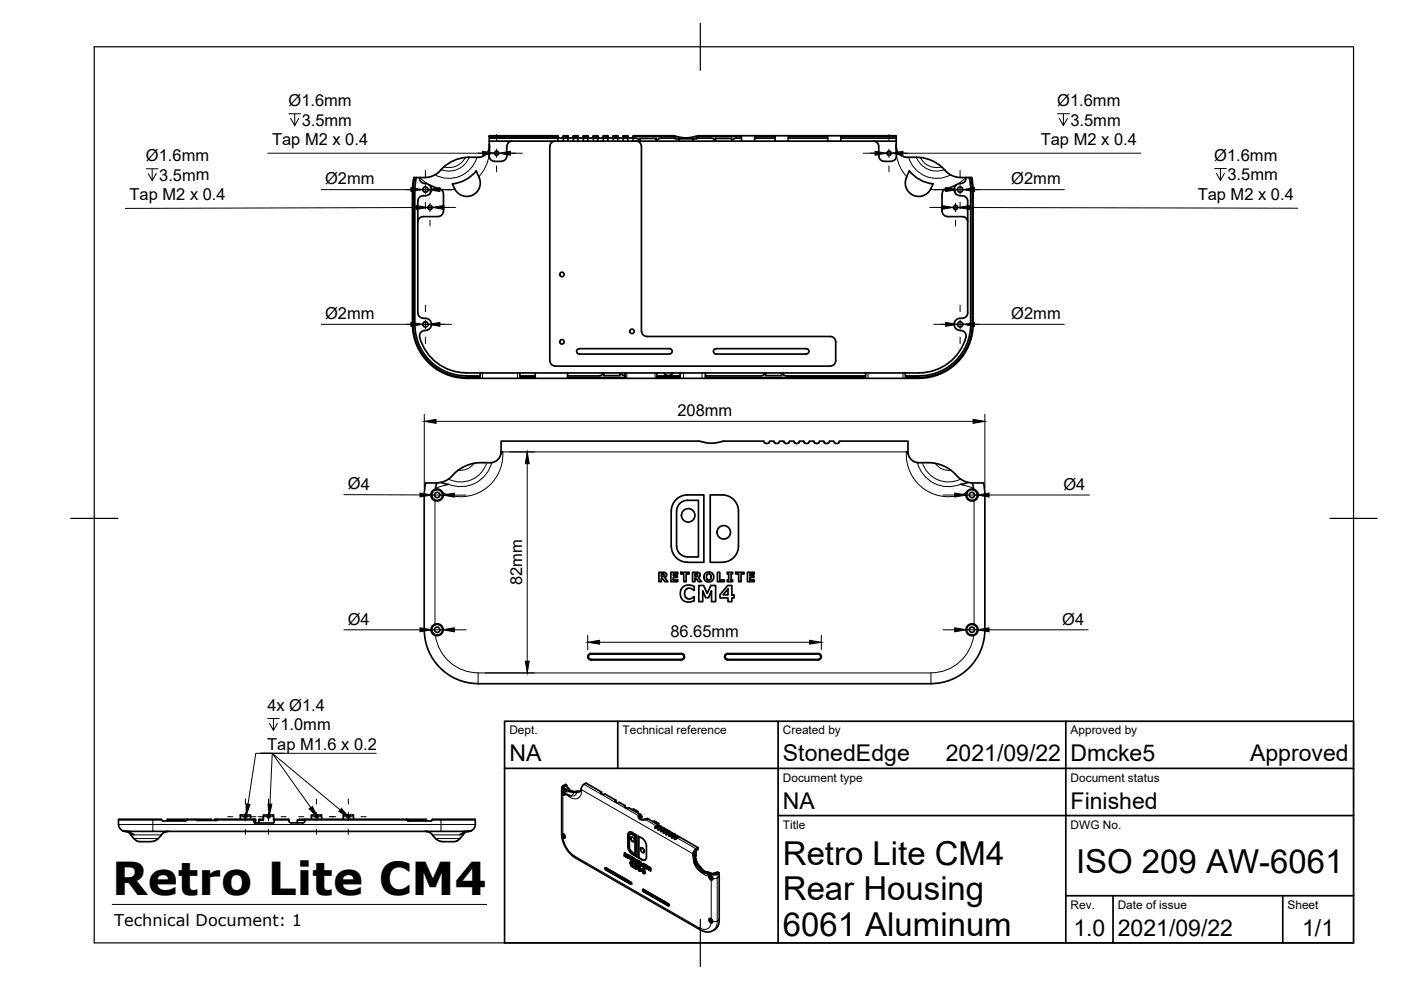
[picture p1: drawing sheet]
<svg xmlns="http://www.w3.org/2000/svg" width="297mm" height="210mm" viewBox="0 0 297 210" stroke-linecap="round" stroke-linejoin="round" font-family="sans-serif">
<!-- layer: Visible -->
<g fill="none" stroke="#000" stroke-width=".36">
<path d="M87.7 37.6h1.2M87.8 37.6l-.3 2.6M87.9 37.6l-.3 2.6M88.3 37.6l-.3 2.6M89 37.6a1.36 1.36 0 0 0 1.6 1.4 1.33 1.33 0 0 1 .8 1.7 1.33 1.33 0 0 1-1.7 .8 1.13 1.13 0 0 0-1.1 1.1M91 39.2l2.2 .8M94.1 35.4l-1.3 1.3-.9 .5-1.3 .4h-1.7M99.4 33.4h-.2a7.7 7.7 0 0 0-5.1 2M99.5 33.3h-.1M100.9 36.2l.7 1.4M101 36.2a7.4 7.4 0 0 1-5.1 2.8l.2 .5a3 3 0 0 0 5.1 1.1 2.85 2.85 0 0 0 .4-3M103.7 32.9a1.13 1.13 0 0 0 1.1 1.3"/>
<path d="M103.7 29.9h40.2M103.7 28.9h14.6v.4h-14.6zM103.7 28.9v-.1h14.6l.1 .3 .4 .2 .5-.1 .1-.3M103.7 29.3v2.2l-.2 .6-.5 .7-1.3 .6h-2.2M103.7 30.6v2.3M104.8 34.2h1.5M108.6 29.9a1.16 1.16 0 0 0-1.2 1.2v2a1.13 1.13 0 0 1-1.1 1.1M116.6 31.1v45.4M117.7 29.9a1.13 1.13 0 0 0-1.1 1.2M118.3 29.3v.6M119.4 28.9v-.1h1l.1 .3 .4 .2 .5-.1 .2-.3M119.4 28.9h1v.4h-1z"/>
<path d="M119.4 29.3v.6M120.4 29.3v.6M121.6 28.9v-.1h.9l.2 .3 .3 .2 .4-.1 .3-.3M121.6 28.9h.9v.4h-.9zM121.6 29.3v.6M122.5 29.3v.6M123.7 28.9v-.1h1l.1 .3 .4 .2 .3-.1 .3-.3M123.7 28.9h1v.4h-1zM123.7 29.3v.6M124.7 29.3v.6M125.8 28.9v-.1h1l.1 .3 .4 .2 .3-.1 .3-.3M125.8 28.9h1v.4h-1z"/>
<path d="M125.8 29.3v.6M126.8 29.3v.6M127.9 28.9v-.1h1l.1 .3 .4 .2 .3-.1 .3-.3M127.9 28.9h1v.4h-1zM127.9 29.3v.6M128.9 29.3v.6M130 28.9v-.1h1l.1 .3 .4 .2 .5-.2 .1-.2M130 28.9h1v.4h-1zM130 29.3v.6M131 29.3v.6M132.1 28.9v-.1h1l.1 .3 .4 .2 .5-.1 .1-.3M132.1 28.9h1v.4h-1z"/>
<path d="M132.1 29.3v.6M133.1 29.3v.6M134.2 29.3a1.34 1.34 0 0 1 1.5 .6M134.2 28.9h8.6M134.2 28.9v1M134.9 29.9a1.13 1.13 0 0 1 1.1 1.2v39.1a1.18 1.18 0 0 0 1.1 1.1h38.9a1.13 1.13 0 0 1 1.2 1.2M135.7 29.9v-.5h3.4v.5M139.1 29.9a1.13 1.13 0 0 1 1-.6h3.1l-.6-.5 2.5 .4h1.1l2-.4-.5 .5h3a1.13 1.13 0 0 1 1 .6M142.6 28.8h-8.4v.1M143.1 29.3l.1 .1M143.2 29.4h.7M143.9 29.4h3.1v.5h-3.1z"/>
<path d="M147 29.9h43M147.7 29.4h-.7M147.7 29.3l-4.5 .1M148 28.9h9.2M148.2 28.8h11.8M151.7 29.9v-.5h3.4v.5M155.1 29.9a1.13 1.13 0 0 1 1-.6h1.1v.6M157.2 28.9v.4M157.2 28.8v.1M160 29.3h4.3M160 28.9h4.3v.4M160 28.9v1"/>
<path d="M160 28.8h4.3M160 28.8v.1M164.3 28.8h2.9M164.3 28.8v.1M164.3 29.3v.6M167.1 29.9v-.6h8.4v.6M167.2 28.8h11.1M167.2 28.8v.1M167.2 28.9h8.3v.4M167.2 28.9v.4M175.5 28.8v.1M178.3 29.3h11.7"/>
<path d="M178.3 29.3v.6M178.3 29.3v-.4h11.7v.4M178.3 28.8h11.7v.1M178.3 28.8v.1M185.2 29.9a1.13 1.13 0 0 1 1.1 1.2v2a1.13 1.13 0 0 0 1.2 1.1M187.5 34.2h1.4M190 29.9l.1 1.7 .3 .8 .5 .5 1.2 .5h2.2M190 29.3v.6M190 30.6l.1 2.3M190 32.9a1.13 1.13 0 0 1-1.1 1.3M192.8 36.2a7.4 7.4 0 0 0 5 2.8l-.2 .5a2.92 2.92 0 0 1-4.1 1.9 2.92 2.92 0 0 1-1.1-4.4l.4-.8M194.3 33.3h.1"/>
<path d="M194.3 33.4h.3a8.7 8.7 0 0 1 5.1 2.1l.6 .6M200.3 36.1l.6 .6 1.2 .7 1.2 .2h1.5M202.8 39.2l-1.7 .7a1.36 1.36 0 0 0-1.4 1.2M203.6 38.9a1.28 1.28 0 0 0-1.3 1.3 1.28 1.28 0 0 0 1.3 1.3M204.8 37.6h1.2l.3 2.6M204.8 37.6a1.17 1.17 0 0 1-1.2 1.3M205.5 37.6l.3 2.6M205.8 37.6l.3 2.6M87.4 40.2l.1 28.6a11.5 11.5 0 0 0 11.4 11.4h21.4M87.6 40.2v28.6a11.3 11.3 0 0 0 11.3 11.2h2.8v-.3h-2.8M87.9 40.2v28.6M88.6 42.6v23.8"/>
<path d="M93.2 40a1.13 1.13 0 0 1 .8 1.1v3.7a1.13 1.13 0 0 1-1.1 1.1h-3.2a1.13 1.13 0 0 0-1.1 1.2M199.7 41.1v3.7M199.7 44.8a1.13 1.13 0 0 0 1.2 1.1h3.1a1.13 1.13 0 0 1 1.2 1.2M203.6 41.5a1.24 1.24 0 0 1 1.6 1.1M205.2 42.6v23.7a1.27 1.27 0 0 1-1.6 1.2M205.8 40.2v28.6a10.9 10.9 0 0 1-10.9 10.9M206.1 40.2v28.6a11.3 11.3 0 0 1-11.2 11.2h-2.9v-.3h2.9M206.3 40.2v28.6a11.4 11.4 0 0 1-11.4 11.4h-2.9M88 68.8a10.9 10.9 0 0 0 10.9 10.9M88.6 66.3a1.26 1.26 0 0 0 1.6 1.2 1.33 1.33 0 0 1 1.3 1.5 1.33 1.33 0 0 1-1.7 1.1l-.4 .2-.4 .4a2.03 2.03 0 0 0 .3 1.9 10.3 10.3 0 0 0 9.6 6.5M98.9 79.1h21.4M101.8 79.1l-.1 .6"/>
<path d="M110.2 79.1l.1 .6M113.5 79.1v.6M116.6 76.5a1.13 1.13 0 0 0 1.1 1.1M117.7 77.6h58.3M122.3 74.2l.5-.3h19.2a.56 .56 0 0 1 .5 .6 .56 .56 0 0 1-.5 .5h-19.2a.56 .56 0 0 1-.5-.8zM128 79.1h3.4v.5h-3.4zM128 79.1h-7.7v.6h6.7M128 79.1a1.13 1.13 0 0 1-1 .6M131.4 79.1h1.1v.5M131.5 79.1l.4 .4 .6 .1M132.4 79.6l.1 .4h-12.2v-.3M132.5 79.1h17.1"/>
<path d="M139.3 79.7h4.9v.3h-4.9zM139.3 79.1v.6M140.7 79.1a1.13 1.13 0 0 0 2 0M144.2 79.1v.6M149.6 79.7v.3h33.9v-.3h-16.7M151.3 74.2l.5-.3h19.2a.57 .57 0 0 1 .5 .6 .57 .57 0 0 1-.6 .6l-19.1-.1a.56 .56 0 0 1-.5-.8zM162.3 79.1h3.4v.5h-3.4zM162.3 79.1h-12.7v.6h11.7M162.3 79.1a1.13 1.13 0 0 1-1 .6M166.8 79.7a1.13 1.13 0 0 1-1-.6h17.7v.6M177.2 72.5v4a1.13 1.13 0 0 1-1.1 1.1M183.5 79.1h8.4"/>
<path d="M194.9 79.1h-3l.1 .6M203.6 70.1a1.14 1.14 0 0 1 1.2 1.4 10.3 10.3 0 0 1-9.9 7.6M203.6 67.5a1.28 1.28 0 0 0-1.3 1.3 1.28 1.28 0 0 0 1.3 1.3M100.5 98.2a8.4 8.4 0 0 0-3.9 1.9l-1.1 1.2-.9 .6-1 .3-1 .2M101.7 80l.1 .2M106.2 95.8l-.1 .7-.3 .7-1 .7-.6 .2-3.7 .1M106.6 95.8h-.4v-2.3h42.1l2.2 .5 1.3-.1 1.6-.4h8.6l.1 .3 .4 .2 .5-.1 .2-.4h.9l.1 .4 .4 .1 .5-.1 .2-.4h.9l.1 .4 .5 .1 .5-.1 .1-.4h.9l.2 .4 .4 .1 .5-.2 .1-.3h1l.1 .4 .4 .1 .5-.2 .1-.3h1v.3l.5 .2 .5-.1 .1-.4h1v.3l.5 .2 .5-.1 .1-.4h1l.1 .4 .4 .1 .5-.1 .1-.4h14.6v2.3M110.3 80v.2M113.5 80h-3.2v-.3h3.2v.5M120.3 80v.2h12.2M132.5 80.2h6.8M132.5 80.2h.1"/>
<path d="M132.6 80v.2M139.3 80v.2M144.2 80v.2h-4.9M144.2 80.2h5.4M149.6 80.2h42.4M149.6 80v.2M183.5 80v.2M192 80v.2M192.2 95.8h.3M192.5 95.8l.3 1.2 .5 .6 .6 .3 .7 .2 3.7 .1M198.3 98.2a7.7 7.7 0 0 1 3.8 1.9l1.6 1.5 1.8 .7a.57 .57 0 0 1 .7 .1 .57 .57 0 0 1 .1 .7l.1 .5M90.2 102.4h2.3"/>
<path d="M90.3 102.4l-.4 2.6 .1 28.5a11.4 11.4 0 0 0 11.4 11.4M92.3 103.7l.8 .1 .6 .5a1.27 1.27 0 0 1-.1 1.6 1.27 1.27 0 0 1-1.6 .1l-.4-.3-.2-.9 .3-.6 .6-.5M92.5 103.8l.6 .1 .4 .2a1.15 1.15 0 0 1 .1 1.6 1.15 1.15 0 0 1-1.6 .2l-.4-.5-.1-.6 .3-.6 .6-.3M92.5 103.8l-.1 .1M92.6 102.4h-.1M92.6 102.4l-.3 1.2M93.5 102.3l1.6 .4M142.3 115.8a3.4 3.4 0 0 0 3.4 3.4M143.4 108.4v7.4M143.5 115.8a2.28 2.28 0 0 0 2.2 2.3M145.7 104.9h3.5v14.3h-3.5M145.7 106.1h2.4v12h-2.4"/>
<path d="M145.7 104.9a3.4 3.4 0 0 0-3.4 3.5v7.4M145.7 106.1a2.28 2.28 0 0 0-2.2 2.3M156.6 115.8a3.5 3.5 0 0 1-3.5 3.4h-2.5v-14.3a6.1 6.1 0 0 1 4.5 .6 3.4 3.4 0 0 1 1.5 2.9v7.4M205.1 104.2l.9-.5h.4l.5 .3 .5 .8-.1 .6-.4 .5a1.29 1.29 0 0 1-1.6 .1 1.29 1.29 0 0 1-.4-1.6zM205.3 102.3l-1.7 .4M206.2 102.4h.1M206.3 102.4h2.2M206.4 103.9l.5 .3 .3 .6-.2 .8-.5 .4M206.4 103.9l-.6-.1-.5 .3a1.13 1.13 0 0 0-.2 1.4 1.13 1.13 0 0 0 1.4 .5M208.5 102.4l.3 2.5v28.6a11.4 11.4 0 0 1-11.4 11.4l-96 .1M92.3 134.7a1.24 1.24 0 0 0 1.5-.8 1.24 1.24 0 0 0-.7-1.5 1.24 1.24 0 0 0-1.6 .6l-.1 .9 .4 .6 .5 .2M92.4 134.6a1.13 1.13 0 0 0 1.4-.8 1.13 1.13 0 0 0-.8-1.4 1.13 1.13 0 0 0-1.4 .8l.1 .9 .6 .5"/>
<path d="M124.8 138.8l.5-.2 19.2-.1a.69 .69 0 0 1 .6 .7 .69 .69 0 0 1-.6 .7h-19.2a.69 .69 0 0 1-.6-.4 .69 .69 0 0 1 .1-.7zM125.3 139.8h19.1M125.3 139.8a.56 .56 0 0 1-.5-.6 .56 .56 0 0 1 .5-.5h19.2a.56 .56 0 0 1 .5 .5 .56 .56 0 0 1-.5 .6M139.7 121.3h1.1l.4 .3 .1 .5-.4 .4 .7 .8h-.6l-.6-.7h-.2v.7h-.5zM140.2 121.7h.5v.4l-.5 .2zM142.2 121.3h1.5v.4h-1v.4h.9v.3h-.9v.6h1v.3h-1.5zM144.3 121.3h1.8v.4h-.6v1.6h-.5v-1.6h-.7zM144.8 124.4l.9-.3h.9l.6 .2v.9l-.8-.5h-.6l-.5 .4-.2 .7 .2 .8 .6 .4 .7-.1 .6-.4v.9l-1.4 .2-.6-.1-.6-.4-.3-.5-.1-.8 .1-.7zM146.8 121.3h1.2l.3 .2 .1 .6-.3 .4 .6 .8h-.6l-.5-.7h-.3v.7h-.5zM147.3 121.7h.5l.1 .4-.6 .2zM148.2 124.1h1l.7 1.7 .8-1.7h1v3.5h-.8v-2.3l-.7 1.4h-.6l-.6-1.4v2.3h-.8zM149.9 121.8l.4-.1 .4 .3 .1 .6-.3 .4h-.5l-.2-.3z"/>
<path d="M152.1 121.3h.5v1.7h1v.3h-1.5zM153.8 138.8l.5-.2 19.2-.1a.69 .69 0 0 1 .6 .7 .69 .69 0 0 1-.6 .7h-19.2a.69 .69 0 0 1-.6-.4 .69 .69 0 0 1 .1-.7zM154.2 121.3h1.1v.4h-.3v1.3h.3v.3h-1.1v-.3h.3v-1.3h-.3zM154.3 124.1h.9v2h.4v.7h-.4v.8h-.9v-.8h-1.6v-.7zM154.3 139.8h19.1M154.3 139.8a.56 .56 0 0 1-.5-.6 .56 .56 0 0 1 .5-.5h19.1a.56 .56 0 0 1 .6 .5 .56 .56 0 0 1-.5 .6M154.3 124.9v1.2h-1zM156 121.3h1.8v.4h-.7v1.6h-.5v-1.6h-.6zM158.5 121.3h1.4v.4h-.9v.4h.8v.3h-.8v.6h.9v.3h-1.4zM205.1 132.7a1.31 1.31 0 0 1 1.8-.2l.4 .7 .1 .4-.2 .5-.4 .5a1.29 1.29 0 0 1-1.6-.3 1.29 1.29 0 0 1-.1-1.6zM206.5 132.5a1.13 1.13 0 0 0-1.6 1 1.13 1.13 0 0 0 1.5 1.1M206.5 132.5l.6 .5 .1 .7-.2 .6-.6 .3"/>
<path d="M25.1 173.8a1.89 1.89 0 0 0 1 2.3M25.1 173.8h9.1M26 176.2l.6 .1zM26.6 176.3h.1M26.6 176.3h72.7M26.6 176.3l.8 .2 1.2 1.5 .4 .3 .5 .1h2.5l.8-.1 .7-.4 1-1.2 .9-.4M26.8 176.3h.8M27.4 176.5l1 .5M34.2 173.8h-9.1M35.5 173.9h4.1M35.7 176.2l-.2 .1M39.7 173.8h2"/>
<path d="M39.7 173.8l-.4 .3h-4.7l-.4-.3M39.7 173.7v.1M41.7 173.8l-6.2-.1v.4M41.7 173.8v.1h4.4v-.1M41.7 173.9h3.1M41.7 173.7h3.1v.2M45.5 173.9v-.2h8.7v.2M46.1 173.9h-.6M46.1 173.7l7.7 .1M50.9 173.7v-.9h2.2v.9M53.8 173.9h.4v.6M53.8 174.2l.3 .3h3.8l.2-.3"/>
<path d="M53.8 173.8v.5M53.8 173.7v.1M55.8 173.7h-.9v.2M58 173.7h3.2l-3.1 .1M58.1 173.7v.1M58.1 173.9l-.1-1.1h-2.2v1.1h-.9v.6M58.1 173.8v.5M61.2 173.8v.2M63 173.9h1.7M63 173.9v.6M64.7 173.7a.55 .55 0 0 1-.5 .8h-2.5l-.4-.3v-.2M64.7 173.8h21.5"/>
<path d="M66 173.7v-.9h2.2v.9M72.8 173.7v-.9h2.2v.9M86.2 173.7l.1 .1M86.2 173.7h-22.7v.2M86.2 173.7h4.2v.2M86.3 173.9h4.1v.2M90.2 176.2l.3 .1M90.4 176.3h.1M91.7 173.8h9.1a1.86 1.86 0 0 1-.9 2.3M91.7 173.8h9.1M91.7 173.8l-.4 .3h-4.7l-.3-.3M98.3 176.3h.8"/>
<path d="M98.5 176.5l-1 .5M99.3 176.3l-.8 .2-1.3 1.6-.8 .3h-2.5l-.8-.1-.7-.5-1-1.2-.9-.3M99.3 176.3l.6-.1zM119.2 166.9l-.1 10.5 .4 1.3 .4 .9 1.1 1.5 .8 .7 26.9 15.5 1.2 .3 1.1-.2a2.31 2.31 0 0 0 1.5-2.4l-.1-10M119.3 176.8a.45 .45 0 0 1 .5 .3 .45 .45 0 0 1-.3 .6l-.3-.4v-.4l.1-.1M119.4 176.8l-.2 .1 .1 .4 .4 .3 .1-.2-.2-.2-.1-.4M119.4 167.7v-.4l.2 .2-.1 .3M119.4 176.8h.1M119.4 167.7l-.2 .2 .2 .5 .3 .1 .1-.2-.3-.4 .6 .5 1 .4M119.4 167.7l.1 .1M119.4 167.7l-.3 .2 .2 .6M119.4 167.7h.1"/>
<path d="M119.5 167.8l.9-.1 1 .3h.8M119.6 177l.2 .2M119.8 168.2h.1M119.8 167.7l-.3 .1M119.8 168.2l-.1 .4-.3-.2M119.8 167.6l.6-.1 1 .3M119.8 167.6v.1M119.9 167.4l.1 .2M120 166.4l-.2-.1-.6 .5v.3l.3 .2M120 166.4l.1 .1M120 166.4v.1M120.1 166.5l-.7 .5 .5 .4-.1 .3"/>
<path d="M120.2 166.5l.3 .6M120.5 167.1h.1M120.5 167.1l.3 .5M121.4 167.8h.1M123.1 167.7l-1.7 .1M123.2 167.4l-.3 .4-.8 .2M123.2 167.4h.1M123.2 167.4l.1-.3a1.57 1.57 0 0 1 .9-1.1l3.3 1.9v.2M127.4 168.1v.2M127.5 167.9l-.1 .1a.55 .55 0 0 0 .9 .3l2.2 1.4M130.5 169.9v.1M130.5 169.7h.1"/>
<path d="M130.5 169.7l-.1 .1a.55 .55 0 0 0 .9 .3M130.6 169.8h-.1M130.6 169.7v.1M131.3 170.1l1.2 .7M132.5 171v.2M132.5 170.8v.2M132.5 170.8l-.1 .1a.55 .55 0 0 0 .9 .4l2.6 1.4 .2 .5M133.1 177.1v2.3l.2 .8a2.86 2.86 0 0 0 1.7 1.4M133.4 176.5l-.2 .6M133.4 177.3v2.3M133.4 179.6l.2 .6 .5 .5M133.6 176.9h.1"/>
<path d="M133.7 176.8l.4 .1-.5-.1-.2 .4M133.8 177.5l.1-.1a.61 .61 0 0 1 .5 .4 .61 .61 0 0 1-.1 .7 .72 .72 0 0 1-.5-1zM133.9 177.4a.65 .65 0 0 0 .5 1M134 171.7l.3-.2 .9 .6M134.1 176.5l.9 .6v4.5M134.1 176.9l.6 .4v3.8v-3.8M134.1 176.5l-.7-.1-.3 .7M134.1 176.9l.6 .4M134.5 171.8l.3 .1-.2 .1zM135 172.2l.2-.1-.1 .2M135.4 177.3a2.33 2.33 0 0 1 1.7 2l-.1 2.8-.5 .3-1.1-.5zM135.4 177.3v4.6l.7 .4"/>
<path d="M135.5 173.4l.4-.5-.4 .4 .3 .4M135.8 172.7l-.5 .3 .1 .5 .5 .3h.9M135.9 179.9l.1-.1a.61 .61 0 0 1 .5 .4 .61 .61 0 0 1-.1 .6 .72 .72 0 0 1-.5-.9zM135.9 179.8a.62 .62 0 0 1 .6 .3 .62 .62 0 0 1 0 .7M136.1 173.3l-.3 .2M136.1 173.1l-.3 .2 .3 .4h.4l.4-.1M136.9 173.6l.2 .1M137.1 173.7h.1M137.2 173.6l2.5 1.3-.1 .4M137.2 173.6h.1M137.3 173.6l-.5 .2M138.4 174.2l.3-.2 .9 .6"/>
<path d="M138.9 174.3l.3 .1-.2 .1zM139.4 174.7l.2-.1-.1 .2M139.4 175.3l-.4 .3M139.5 175.3l.4-.2 .3 .1-.7 .4M139.5 175.3l-.5 .3-.1-.1v-.2M139.5 175.7v.3l.3-.2M139.6 174.9l-.7 .4M140 175.7l-.4 .3M140.1 175.7l.4-.3 .3 .1-.5 .3M140.1 175.6l-.2 .2M140.2 175.2l-.1 .4M140.3 175.8l-.3 .4 .3 .1 .1-.1"/>
<path d="M140.4 176.2l.7-.5 .3 .2-.7 .4M140.6 176l-.5 .3M140.7 176.3l-.1 .3h.2l.9-.5 .2 .1-.4 .3M140.8 175.5l-.1 .4M141.2 176.3l-.5 .3M141.4 175.9l-.1 .4M141.5 176.5l-.3 .2v.2l.6-.3M141.8 176.7l-.5 .3M141.8 176.6l.4-.2 .3 .2-.4 .2M141.9 176.2v.4M142.1 176.8l-.3 .4h.4M142.2 177.2l.6-.5 .3 .2-.7 .4 .1 .3 .9-.5 .3 .1-.7 .4"/>
<path d="M142.4 177l-.5 .3M142.5 176.6v.3M142.9 177.3l-.4 .3M143.1 176.9v.4M143.5 177.7l-.5 .3M143.6 177.7l.4-.3 4 2.3a1.53 1.53 0 0 0-1.1 1.3M143.6 177.6l-.4 .4-.2-.1v-.2M143.7 177.2l-.1 .4M148 179.7v.4l-.4 .2v.2M128.5 184l.1 .3 5.3 3.1M128.5 184.4l5.3 3 .1-.1M128.5 184l-.2 .1 .2 .3"/>
<path d="M131.3 185.7l-.2 .1M131.6 186l.2-.1-.1 .2M132.3 186.2l-.2 .1M132.3 186.2l-.1 .2M132.4 180.8l.4 .3v.3l.1 .4-.4-.5v.2l-.1-.1zM132.4 180.8v.6l.1 .1M132.5 181.3l.4 .4M132.5 181l.2 .2zM132.6 181l-.1 .2h.2M132.8 181.3v.1M133.1 181.2l.4 .2v.2l-.3-.2 .3 .3-.3-.1v.2l.3 .3-.4-.3zM133.1 181.2v.6l.4 .3"/>
<path d="M133.2 181.4l.3 .1M133.2 181.6l.3 .2M133.7 181.5l.5 .3v.1l-.2-.1v.6l-.1-.1v-.5zM133.7 181.5l.2 .3v.5h.1M133.7 187l.2 .5-5.5-3.1-.1-.4 5.4 3M133.7 182.7l.3-.1 .5 .3v.3l-.4-.3-.2 .2 .1 .4 .5 .1v.3l-.4-.1-.3-.4zM133.8 182.6l-.1 .3 .1 .6 .7 .4M134 182.9h.2l.3 .3M134 181.8l.2 .1M134.1 181.1l.9 .5M134.1 180.7l.6 .4M134.4 181.9l.4 .3-.1 .3 .2 .4-.4-.5v.2h-.1z"/>
<path d="M134.4 182.6h.1M134.4 181.9v.7M134.5 182.1l.1 .3M134.5 182.1l.1 .3v-.2M134.5 182.1l.1 .1M134.5 182.4l.4 .5M134.7 183l.3 .2 .2 .7 .2-.5 .3 .2v1.1l-.2-.2v-.7l-.2 .4-.3-.7v.7l-.3-.1zM134.7 183v1.1l.3 .1M134.8 182.5h-.1M135 183.5l.1 .6 .2 .1M135 182.6l.1 .4 .4 .2M135.1 182.5l.4 .1v.6l-.4-.3z"/>
<path d="M135.1 182.4l-.1 .2M135.2 182.6l.2 .1v.3l-.2-.1zM135.2 182.6l.2 .1v.3M135.4 183h.1M135.4 183.4l-.2 .5M135.5 183.8v.7l.2 .2M135.8 182.8l.2 .1v.5l.2 .2-.4-.2zM135.8 182.8v.6l.4 .2M136 184.4l.4-.4 .3 .1v.7l.1 .1-.1 .3-.3-.1v-.2l-.4-.3zM136.1 182.2l.7 .1M136.2 184.5l.2-.3v.5zM136.3 188.6l5.4 3 .1 .5-5.4-3.1z"/>
<path d="M136.4 183.1l.3 .2v.6l-.3-.2zM136.4 183.6l.3 .3M136.4 183.1l.1 .6M136.4 184l-.4 .4v.2l.4 .3v.2l.3 .1M136.4 188.6l.2 .3 5.3 3.1h-.2M136.4 184.2v.5M136.5 189l5.2 3M136.5 189l-.1-.4 5.3 3-.2 .1M136.6 183.3l.1 .1M136.7 185l.1 .1M136.9 183.4l.5 .3v.1l-.2-.1v.5zM136.9 183.5l.2 .1v.5l.1 .1"/>
<path d="M136.9 183.4v.1M137.2 183.7l.2 .1M137.6 183.8l.4 .2h-.3l.2 .2v.2l-.2-.2v.2l.3 .3-.4-.3zM137.6 183.8v.6l.4 .2M137.7 184l.3 .1M137.7 184.2l.2 .1M140.8 191.1l-.2 .1M141 191.4h.2l-.1 .1M141.8 191.7l-.1 .1M146.9 181v.1M146.9 181.1l.3 1.8 1.8 2 1.7 .4M147.1 182.7l.5 1.1 .6 .7 1.3 .7"/>
<path d="M147.5 182.8l.1 .2M147.5 182.8h.1M147.6 182l.4 1.3M147.6 180.5l-.4 .3 .4 1.3-.1 .7M147.6 180.5v.8M147.6 181.3l-.2 .3M147.7 183l1.5 1.6M148.9 184.4l.4 .3M149.2 184.6l2.1 .7 .7-.4 .4 .1-.7 .4-1-.1M149.7 185.2h.6M150.7 185.7l.1 .4 .3 .2M150.7 185.7h-.2a.5 .5 0 0 0 .3 .8"/>
<path d="M150.7 185.6h.1M150.7 185.3l.1 .4M150.7 185.7l.1 .1M150.7 185.7h-.3a.62 .62 0 0 0 .5 .9l.2-.3M150.8 185.8l.3 .5M150.8 195.6l-.5-.5 .2-.4 .6 .6-.1 .2-.2 .1M150.8 194.9l.3 .4-.1 .2-.2 .1-.3-.3-.1-.4 .3-.1 .1 .4 .3 .2M150.8 185.8l.3 .3M151 186.1v.3l-.2 .1M151.4 185.1l-.3 .2M151.5 185.1h.2M152.4 185.1l.1 .8"/>
<circle cx="105.3" cy="32.5" r=".46"/>
<circle cx="188.5" cy="32.5" r=".46"/>
<circle cx="90.2" cy="40.2" r=".56"/>
<circle cx="91.2" cy="44" r=".46"/>
<circle cx="119.1" cy="58.2" r=".48"/>
<circle cx="202.6" cy="44" r=".46"/>
<circle cx="203.6" cy="40.2" r=".56"/>
<circle cx="90.2" cy="68.8" r=".56"/>
<circle cx="119.1" cy="72.5" r=".48"/>
<circle cx="134" cy="70.3" r=".48"/>
<circle cx="203.6" cy="68.8" r=".56"/>
<circle cx="92.7" cy="104.9" r=".56"/>
<circle cx="145.9" cy="109.3" r="1.43"/>
<circle cx="153.4" cy="112.9" r="1.43"/>
<circle cx="206.1" cy="104.9" r=".56"/>
<circle cx="92.7" cy="133.5" r=".56"/>
<circle cx="150.3" cy="122.3" r="1.06"/>
<circle cx="206.1" cy="133.5" r=".56"/>
<circle cx="52.1" cy="173.1" r=".26"/>
<circle cx="56.9" cy="173.1" r=".26"/>
<circle cx="67.1" cy="173.1" r=".26"/>
<circle cx="73.9" cy="173.1" r=".26"/>
</g>
<!-- layer: Visible Narrow -->
<g fill="none" stroke="#000" stroke-width=".21">
<path d="M89 37.6l1.7 1.4M98.7 33.4a3.9 3.9 0 0 1-4.6 2M99.5 33.3a4.6 4.6 0 0 1-6 2.7M101.1 33.3a6.2 6.2 0 0 1-8.9 3.8M103.7 32.9l-.3 1.4-.6 1.4-1.3 1.8M190.1 32.9l.6 2.1 .6 1.3 .9 1.2M192.6 33.3a6.2 6.2 0 0 0 9 3.8M194.3 33.3a4.6 4.6 0 0 0 5.9 2.7M195.1 33.4a3.9 3.9 0 0 0 4.6 2M204.8 37.6l-1.7 1.4M87.4 40.2h.2M93.2 40l1.6 .2h1.7"/>
<path d="M200.6 40l-1.6 .2h-1.7M206.1 40.2h.2M87.4 68.8h.2M102.3 79.1v1.1M109.7 79.1v1.1M132.9 79.1v1.1M138.9 79.1v1.1M144.9 79.1v1.1M148.8 79.1v1.1M184 79.1v1.1M191.5 79.1v1.1M206.1 68.8h.2"/>
<path d="M98.9 80v.2M100.5 98.2a3.4 3.4 0 0 1-3.3 1.5M103.2 98.1a5.8 5.8 0 0 1-8.1 3.5M104.3 98.1a6.8 6.8 0 0 1-9.2 4.6M106.2 96.4l.4-.6h85.6l.4 .6M106.6 95.8a8.9 8.9 0 0 1-12.7 8.7h-.2M192.2 95.8a9 9 0 0 0 12.8 8.7M194.5 98.1a7 7 0 0 0 9.3 4.7l2.6 .8M194.9 80v.2M195.5 98.1a5.8 5.8 0 0 0 8.2 3.5M198.3 98.2a3.4 3.4 0 0 0 3.3 1.5M89.9 105h1.6"/>
<path d="M92.3 106v26.5M92.3 103.7l.1 .2M92.3 103.6v.1M92.4 103.6l.1 .2M95.1 102.7l-2.8 .9M206.4 103.6l-.2 .2M206.4 103.6v.3M206.5 106v26.5M207.2 105h1.6M89.9 133.5h1.6M92.3 134.7a9.1 9.1 0 0 0 9.1 8M92.3 134.6v.1"/>
<path d="M125.3 138.6v.1M125.3 139.8v.1M144.4 138.6v.1M144.4 139.8v.1M154.3 138.6v.1M154.3 139.8v.1M173.4 138.6v.1M173.4 139.8v.1M206.4 134.6a9 9 0 0 1-9 8.1M207.2 133.5h1.6M101.4 145v-2.3h96v2.3M25.1 174.8h7.3v1.5"/>
<path d="M26.6 176.3l1 .2 .8 .5h5.8M28.4 177.8h5.2M32.4 173.7v1.1h61.1v-1.1M35.4 176.3h.1M55.2 173.7v.2M92.3 177.8h5.2M99.3 176.3l-1 .2-.8 .5h-5.8M100.8 174.8h-7.3v1.5M119.1 176.8l.1 .2M119.1 167.7l.1 .2M119.2 177h.1M119.4 167.6v.1"/>
<path d="M119.4 167.7h.1M119.4 177.5a5.4 5.4 0 0 0 2.5 4l26.4 15.2M119.4 168.4v8.4M119.6 167.2l-.2 .1M119.8 167.7a.65 .65 0 0 0 .9 .1M119.9 167.5v.1M119.9 167.4l.6-.3-.6 .4M121.4 167.8l-.3 .1M121.7 168a.92 .92 0 0 1-1.5 .4M122.3 167.9a1.01 1.01 0 0 1-1.2 .9M122.6 167.8l-.5 .2M123.3 167.4l-.1 .2"/>
<path d="M123.3 167.4l23.6 13.6M123.3 167.4a1.58 1.58 0 0 1-.7 1.8 1.58 1.58 0 0 1-2-.3l-.8-.7M123.8 166.3l11.6 6.6M134.1 176.9h.1M136.8 173.8l2.4 1.3M138.9 175.3v.3M139.5 175.3l.3 .2M139.5 175.7v.3M140.1 175.7l.2 .1M140.1 176v.3M140.7 176l.2 .1M140.7 176.3v.3"/>
<path d="M141.2 176.3l.3 .2M141.3 176.6v.3M141.8 176.6l.3 .2M141.9 177v.3M142.4 177l.3 .1M142.4 177.3v.3M143 177.3l.3 .2M143 177.7v.3M143.6 177.7l4 2.3M121.9 181.5l.2 .4M128.4 184h.1M128.6 184.3l-.2 .1"/>
<path d="M133.9 187.3l-.2 .2M134.1 181.1h.1M134.6 182.2h.1M136.1 182.3h.1M136.4 188.6h.1M136.6 188.9l-.2 .1M141.9 191.9l-.2 .2M146.9 181l.1 .3M146.9 181l.2 1.6M147.2 180.9l-.3 .2M147.5 182.8l-.2 .2M147.5 182.8h.1"/>
<path d="M147.5 182.3l.4 .9M147.6 182.2l-.4 .2M147.6 181.3l-.3 .2M147.6 183.3l.4 .6 .5 .4M148.2 184.5l.4 .4a2.87 2.87 0 0 0 1.8 .9M148.3 196.7l.2 .4M148.7 184.8l.7 .2M149.2 184.6l-.3 .2M149.6 185.2l.9 .3 .3 .3M150.3 185.8h.1M150.8 195.6a1.5 1.5 0 0 1-.9 1.4 1.5 1.5 0 0 1-1.6-.3M150.8 195.6h.1"/>
<path d="M150.8 186.5v8.4M150.9 185.2l-.2 .1M151.1 186.2v.1M152 185.3l.1 .9M152.1 186.2v9.1M152.1 195.3a2.32 2.32 0 0 1-1 2M152.1 186.2l-1 .1M152.1 195.3l-.5 .1-.5-.1M152.5 185.9l-.4 .3M152.5 195l-.4 .3"/>
</g>
<!-- layer: Visible -->
<g fill="#000" stroke="#000" stroke-width=".21">
<circle cx="132.5" cy="79.7" r=".17"/>
<circle cx="53.8" cy="173.8" r=".17"/>
<circle cx="58.1" cy="173.8" r=".17"/>
<circle cx="119.4" cy="167" r=".17"/>
<circle cx="119.5" cy="167.7" r=".17"/>
<circle cx="135.9" cy="173" r=".17"/>
<circle cx="135.9" cy="179.8" r=".17"/>
<circle cx="132.4" cy="181.4" r=".17"/>
<circle cx="132.7" cy="181.2" r=".17"/>
<circle cx="132.8" cy="181.4" r=".17"/>
<circle cx="132.8" cy="181.6" r=".17"/>
<circle cx="133.1" cy="181.8" r=".17"/>
<circle cx="133.7" cy="183" r=".17"/>
<circle cx="133.8" cy="183.5" r=".17"/>
<circle cx="133.9" cy="182.3" r=".17"/>
<circle cx="133.9" cy="181.8" r=".17"/>
<circle cx="134" cy="181.8" r=".17"/>
<circle cx="134.2" cy="182.9" r=".17"/>
<circle cx="134.3" cy="183" r=".17"/>
<circle cx="134.3" cy="183.9" r=".17"/>
<circle cx="134.4" cy="183.2" r=".17"/>
<circle cx="134.5" cy="182.4" r=".17"/>
<circle cx="134.5" cy="182.1" r=".17"/>
<circle cx="134.6" cy="182.4" r=".17"/>
<circle cx="134.7" cy="181.1" r=".17"/>
<circle cx="134.7" cy="182.8" r=".17"/>
<circle cx="134.7" cy="184.1" r=".17"/>
<circle cx="135" cy="182.6" r=".17"/>
<circle cx="135.1" cy="184.1" r=".17"/>
<circle cx="135.2" cy="182.6" r=".17"/>
<circle cx="135.4" cy="181.9" r=".17"/>
<circle cx="135.4" cy="183" r=".17"/>
<circle cx="135.4" cy="182.7" r=".17"/>
<circle cx="135.5" cy="182.9" r=".17"/>
<circle cx="135.5" cy="184.5" r=".17"/>
<circle cx="135.5" cy="183.8" r=".17"/>
<circle cx="135.8" cy="183.4" r=".17"/>
<circle cx="136" cy="184.4" r=".17"/>
<circle cx="136" cy="184.6" r=".17"/>
<circle cx="136.4" cy="183.2" r=".17"/>
<circle cx="136.4" cy="184.2" r=".17"/>
<circle cx="136.4" cy="184.9" r=".17"/>
<circle cx="136.4" cy="184.7" r=".17"/>
<circle cx="136.4" cy="185.1" r=".17"/>
<circle cx="136.5" cy="183.3" r=".17"/>
<circle cx="136.5" cy="183.7" r=".17"/>
<circle cx="136.6" cy="183.3" r=".17"/>
<circle cx="136.7" cy="185" r=".17"/>
<circle cx="137.1" cy="184.1" r=".17"/>
<circle cx="137.2" cy="183.7" r=".17"/>
<circle cx="137.6" cy="184.4" r=".17"/>
<circle cx="150.2" cy="185.3" r=".17"/>
<circle cx="151.3" cy="185.3" r=".17"/>
</g>
<!-- layer: Visible Narrow -->
<g fill="#000" stroke="#000" stroke-width=".21">
<circle cx="26.6" cy="176.3" r=".08"/>
<circle cx="99.3" cy="176.3" r=".08"/>
<circle cx="133.1" cy="179.4" r=".08"/>
<circle cx="133.1" cy="177.1" r=".08"/>
<circle cx="132.6" cy="181" r=".08"/>
<circle cx="150.2" cy="185.4" r=".08"/>
</g>
<!-- layer: TitleBlock -->
<path d="M107 152.9h180v47h-180zM131 152.9v10M165 152.9v47M226 152.9v47M107 162.9h180M165 172.9h122M226 189.9h61M236 189.9v10M272 189.9v10" fill="none" stroke="#000" stroke-width=".36"/>
<!-- layer: Dimensions -->
<g fill="none" stroke="#000" stroke-width=".21">
<path d="M31 35.8h2.5M32.3 35.8v2.5l-.9-1.5M33.1 36.8l-.8 1.5M56.7 32.5h45.6M61.2 24.1h2.5M62.5 24.1v2.5l-.9-1.5M63.3 25.1l-.8 1.5M104.8 32.5h.9M108.2 32.5h2.5M183 32.5h2.5M188 32.5h.9M191.4 32.5h50.5"/>
<path d="M224.2 24.1h2.5M225.5 24.1v2.5l-.9-1.5M226.3 25.1l-.8 1.5M257.5 35.7h2.5M258.8 35.7v2.5l-.9-1.5M259.6 36.7l-.8 1.5M68.1 40.2h19M88.2 44l-61.6 .2M89.6 40.2h1.2M91.6 44h-.9M93.3 40.2h2.5M94.1 44h2.5"/>
<path d="M197.1 44h2.5M198 40.2h2.5M202.1 44h1M203 40.2h1.1M205.5 44l69.6 .1M206.6 40.2h19.1M68.1 68.8h19M89.6 68.8h1.2M93.3 68.8h2.5M198 68.8h2.5M203 68.8h1.1M206.6 68.8h19.1"/>
<path d="M90 87.8v15.7M92.5 89.3h113.8M108.1 95.8h5.2M111.8 98.3v41.9M208.8 87.8v15.7M72.9 104.9h16.1M91.5 105h2.3M92.4 103.9a1.13 1.13 0 0 0-.8 1 1.13 1.13 0 0 0 .7 1.1M96.3 105h2.5M199.9 105h2.5M204.9 105h2.3M209.7 105h21.3"/>
<path d="M72.9 133.5h16.1M91.5 133.5h2.3M92.3 132.5a1.13 1.13 0 0 0-.7 1.1 1.13 1.13 0 0 0 .8 1M96.3 133.5h2.5M124.6 134.7v3M127.1 136.2h44.5M174.1 134.7v3M199.9 133.5h2.5M204.9 133.5h2.3M209.7 133.5h21M102.9 142.7h10.4"/>
</g>
<g fill="#000" stroke="#000" stroke-width=".21">
<path d="M87.1 39.8l2.5 .4-2.5 .4zM90.8 40.2l2.5-.4v.8zM102.3 32.1l2.5 .4-2.5 .4zM105.7 32.5l2.5-.4v.8zM185.5 32.1l2.5 .4-2.5 .4zM188.9 32.5l2.5-.4v.8zM200.5 39.8l2.5 .4-2.5 .4zM204.1 40.2l2.5-.4v.8zM88.2 43.6l2.5 .4-2.5 .4zM91.6 44l2.5-.4v.8zM199.6 43.6l2.5 .4-2.5 .4zM203.1 44l2.4-.4v.8z"/>
<path d="M87.1 68.4l2.5 .4-2.5 .4zM90.8 68.8l2.5-.4v.8zM200.5 68.4l2.5 .4-2.5 .4zM204.1 68.8l2.5-.4v.8zM90 89.3l2.5-.4v.9zM111.8 95.8l.4 2.5h-.8zM206.3 88.9l2.5 .4-2.5 .5zM89 104.5l2.5 .5-2.5 .4zM93.8 105l2.5-.4v.8zM202.4 104.5l2.5 .5-2.5 .4zM207.2 105l2.5-.5v.9zM89 133.1l2.5 .4-2.5 .5z"/>
<path d="M93.8 133.5l2.5-.4v.9zM124.6 136.2l2.5-.4v.8zM171.6 135.8l2.5 .4-2.5 .4zM202.4 133.1l2.5 .4-2.5 .5zM207.2 133.5l2.5-.4v.9zM111.4 140.2h.8l-.4 2.5z"/>
</g>
<!-- layer: Center Lines -->
<g fill="none" stroke="#000" stroke-width=".21">
<path d="M90.2 36.1v1.4M90.2 39.3v1.8M101.3 32.5h1.3M104.4 32.5h1.8M105.3 28.5v1.3M105.3 31.6v1.8M105.3 35.2v1.2M107.9 32.5h1.3M184.5 32.5h1.3M187.6 32.5h1.8M188.5 28.5v1.3M188.5 31.6v1.8"/>
<path d="M188.5 35.2v1.2M191.2 32.5h1.2M203.6 36.1v1.4M203.6 39.3v1.8M86.1 40.2h1.4M87.2 44h1.3M89.3 40.2h1.8M90.2 42.9v1.4M90.3 44h1.8M91.2 40v1.3M91.2 43.1v1.8M91.2 46.7v1.2"/>
<path d="M92.9 40.2h1.4M93.9 44h1.2M198.6 44h1.3M199.5 40.2h1.4M201.7 44h1.8M202.6 40v1.3M202.6 43.1v1.8M202.6 46.7v1.2M202.7 40.2h1.7M203.6 42.9v1.4M205.3 44h1.2M206.2 40.2h1.4"/>
<path d="M86.1 68.8h1.4M89.3 68.8h1.8M90.2 64.7v1.4M90.2 67.9v1.8M90.2 71.5v1.3M92.9 68.8h1.4M199.5 68.8h1.4M202.7 68.8h1.7M203.6 64.7v1.4M203.6 67.9v1.8M203.6 71.5v1.3M206.2 68.8h1.4"/>
<path d="M48.3 173.2h1.1M51.1 173.2h1.8M52 169.4v1.1M52 172.3v1.7M52 175.8v1.1M53.2 173.2h1.1M54.7 173.2h1.1M56 173.2h1.8M56.9 169.4v1.1M56.9 172.3v1.7M56.9 175.8v1.1M59.6 173.2h1.1"/>
<path d="M63.4 173.2h1M66.2 173.2h1.8M67.1 169.4v1.1M67.1 172.3v1.7M67.1 175.8v1.1M69.8 173.2h1.4M73 173.2h1.7M73.9 169.4v1.1M73.9 172.3v1.7M73.9 175.8v1.1M76.5 173.2h1.1"/>
</g>
<!-- layer: Border -->
<path d="M20 9.9h267v190h-267zM148.5 4.9v10M15 109.9h10M282 109.9h10M148.5 194.9v10" fill="none" stroke="#000" stroke-width=".25"/>
<!-- layer: Annotations -->
<path d="M56.7 152.4h2.5M58 152.4v2.4l-.9-1.5M58.8 153.3l-.8 1.5M60.2 159.7h-2.5l-.5 10.8M79.8 159.7h-25.6l-1.6 10.8M65.9 171.2l-8.2-11.5h-2.5h2.5l14.4 12M23.8 191.8h79.4" fill="none" stroke="#000" stroke-width=".21"/>
<path d="M52.2 170.4l.8 .2-.8 2.4zM56.8 170.5h.8l-.5 2.5zM65.6 171.5l.6-.5 1.1 2.3zM72.4 171.4l1.6 1.9-2.1-1.2z" fill="#000" stroke="#000" stroke-width=".21"/>
<text font-size="9.6" x="23.8" y="189.7">Retro Lite CM4</text>
<g font-size="7">
<text x="166" y="183.4">Retro Lite CM4</text>
<text x="228.1" y="185.2">ISO 209 AW-6061</text>
<text x="166" y="190.9">Rear Housing</text>
<text x="166" y="198.4">6061 Aluminum</text>
</g>
<g font-size="4.9">
<text x="108" y="161.4">NA</text>
<text x="166" y="161.4">StonedEdge</text>
<text x="200.5" y="161.4">2021/09/22</text>
<text x="227" y="161.4">Dmcke5</text>
<text x="265" y="161.4">Approved</text>
<text x="166" y="171.4">NA</text>
<text x="227" y="171.4">Finished</text>
<text x="227.6" y="198.6">1.0</text>
<text x="237" y="198.4">2021/09/22</text>
<text x="276.1" y="198.6">1/1</text>
</g>
<g font-size="3.5">
<text x="61.2" y="22.5">Ø1.6mm</text>
<text x="224.2" y="22.5">Ø1.6mm</text>
<text x="64" y="26.6">3.5mm</text>
<text x="226.9" y="26.6">3.5mm</text>
<text x="30.9" y="34.1">Ø1.6mm</text>
<text x="57.7" y="30.8">Tap M2 x 0.4</text>
<text x="220.7" y="30.8">Tap M2 x 0.4</text>
<text x="257.5" y="34.1">Ø1.6mm</text>
<text x="33.8" y="38.3">3.5mm</text>
<text x="68.9" y="39.1">Ø2mm</text>
<text x="214.4" y="39.1">Ø2mm</text>
<text x="260.2" y="38.2">3.5mm</text>
<text x="27.5" y="42.5">Tap M2 x 0.4</text>
<text x="253.9" y="42.4">Tap M2 x 0.4</text>
<text x="68.9" y="67.7">Ø2mm</text>
<text x="214.4" y="67.7">Ø2mm</text>
<text x="143.6" y="88.3">208mm</text>
<text x="73.8" y="103.8">Ø4</text>
<text x="225.5" y="103.9">Ø4</text>
<text x="110.7" y="124.1" transform="rotate(-90 110.7 124.1)">82mm</text>
<text x="73.7" y="132.4">Ø4</text>
<text x="142.1" y="135.1">86.65mm</text>
<text x="225.2" y="132.4">Ø4</text>
<text x="56.7" y="150.7">4x Ø1.4</text>
<text x="59.5" y="154.8">1.0mm</text>
<text x="56.6" y="159">Tap M1.6 x 0.2</text>
</g>
<text font-size="3.4" x="24.2" y="196.3">Technical Document: 1</text>
<g font-size="2.5">
<text x="108" y="155.7">Dept.</text>
<text x="132" y="155.7">Technical reference</text>
<text x="166" y="155.7">Created by</text>
<text x="227" y="155.7">Approved by</text>
<text x="166" y="165.7">Document type</text>
<text x="227" y="165.7">Document status</text>
<text x="166" y="175.7">Title</text>
<text x="227" y="175.7">DWG No.</text>
<text x="227" y="192.7">Rev.</text>
<text x="237" y="192.7">Date of issue</text>
<text x="273" y="192.7">Sheet</text>
</g>
</svg>
